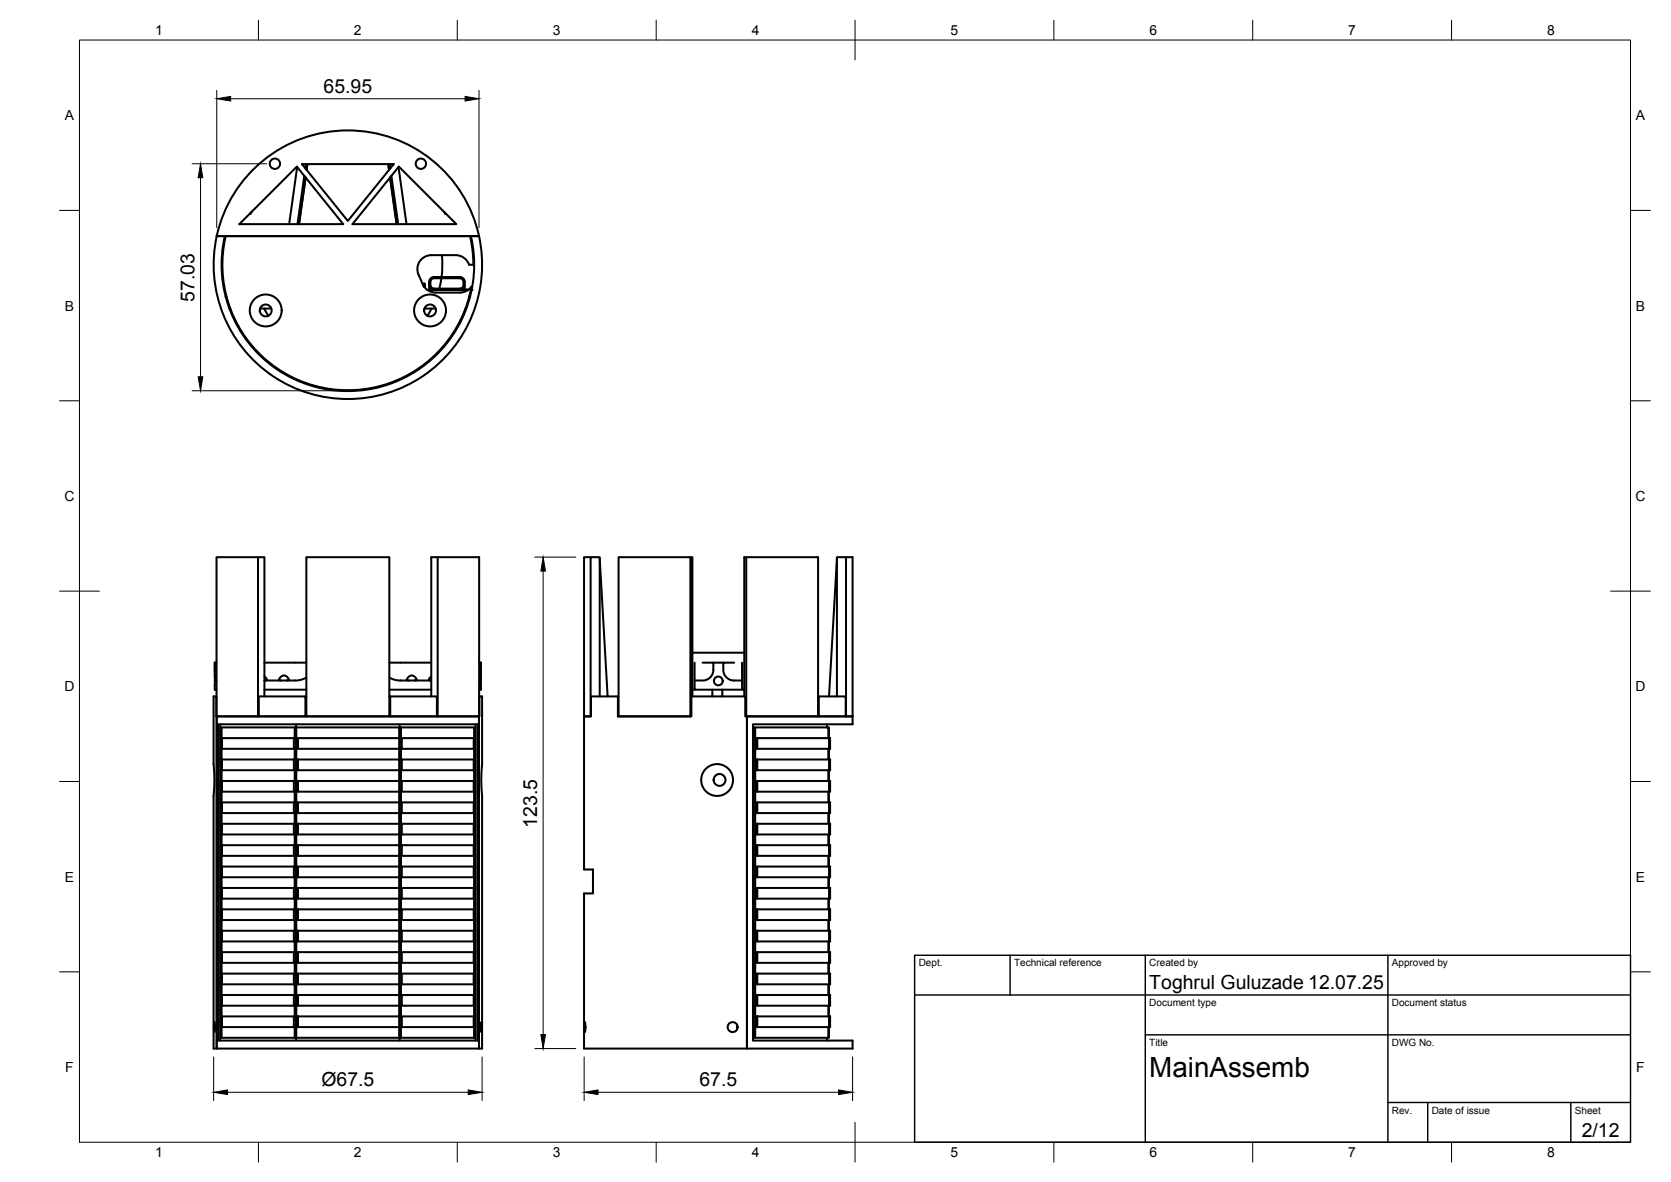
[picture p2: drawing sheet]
<svg xmlns="http://www.w3.org/2000/svg" width="420mm" height="297mm" viewBox="0 0 420 297" stroke-linecap="round" stroke-linejoin="round" font-family="sans-serif">
<!-- layer: Visible -->
<g fill="none" stroke="#000" stroke-width=".51">
<path d="M54.5 59.3h65.9M54.5 59.3a33.8 33.8 0 0 1 33-26.5 33.8 33.8 0 0 1 32.9 26.5M56.5 59.3a31.8 31.8 0 0 0 31 39 31.8 31.8 0 0 0 30.9-39M56.8 59.3a31.6 31.6 0 0 0 24.3 38.1 31.6 31.6 0 0 0 37.5-25.4l-.8 .8-1.5 .7h-6.8l-1.7-.4a3.5 3.5 0 0 1-1.5-1.7M63.3 53.2l-.3 .5h-.2M74.6 41.9l11.7 14.4h-26.1zM74.7 42l-2 14.3M75.9 41.2h23.1l-11.5 14.3zM76.5 44.2l-1.7 12.1M76.8 44.6l-1.6 11.7M76.9 41.2l-.1 1.1M77.3 41.2l-.2 1.5"/>
<path d="M97.9 42.7l-.3-1.5 .2 1.5M98 41.2l.1 1.1M98.1 44.6l1.6 11.7M98.1 44.6l1.7 11.7M98.4 44.2l1.7 12.1M100.2 42l2 14.3M100.3 41.9l14.4 14.4h-26.1zM111.7 53.2l.2 .5h.2M118.2 59.3l.7 4 .1 3.2h-1.1a3.5 3.5 0 0 0-3.3-2.4h-6.2a3.5 3.5 0 0 0-3.2 4.9l1.1 2.4M120.4 59.3a33.8 33.8 0 0 1-32.9 41 33.8 33.8 0 0 1-33-41M56.7 74.5h.2M57.7 77.5h.2"/>
<path d="M57.7 77.7h.2M65.4 77.5h2.8M66.4 77.5l1.1 1.9M106.2 71.3h.5v.4M106.3 71.4h.4M106.4 71.5h.1M106.5 71.8h.2M106.5 71.4h.2M106.5 71.6h.1M106.5 71.4l-.2 .2M106.5 71.4l-.1 .3h.3M106.5 71.4h.1"/>
<path d="M106.6 71.9h.1M106.6 72h.1M106.6 72l.2 .2M106.7 72h.1M106.7 77.5h2.8M106.7 71.7v.1M106.7 71.5h.1M106.7 71.4v.3M106.7 71.4h.1M106.7 71.8h.1M106.7 71.7h.1M107.5 72.9h10.2"/>
<path d="M107.9 71.6a1.26 1.26 0 0 0 1.3 1.2M107.9 72.8l-.1 .1M108.2 72.8h.6M108.2 70.9v.7M108.2 72.4v.5M108.2 71.6a.94 .94 0 0 0 1 .9M108.5 77.5l-1 1.9M109.2 69.9h6.4a1.35 1.35 0 0 1 1 1.3 1.35 1.35 0 0 1-1 1.3h-6.4M109.2 69.8h6.4a1.49 1.49 0 0 1 1.1 1.4 1.49 1.49 0 0 1-1.1 1.5h-6.4M109.2 69.6h6.4M109.2 69.6a1.26 1.26 0 0 0-1.3 1.3v2M109.2 69.8a1.49 1.49 0 0 0-1.2 1.4 1.49 1.49 0 0 0 1.2 1.5"/>
<path d="M109.2 69.9a.94 .94 0 0 0-1 1M109.8 72.8v.1M110.4 72.8v.1M111 69.9l-.5 2.6M111.1 64.1l.1 2.8-.2 2.7M115.6 69.6a1.44 1.44 0 0 1 1.2 2v1.3M116.5 72.8l-.2 .1M116.5 72.4v.5M116.8 72.8l.2 .1M116.9 71.6a1.26 1.26 0 0 1-1.3 1.2M117 77.7h.2M117 72.8h.8"/>
<path d="M117 77.5h.2M118 74.5h.2M118.4 72.9h.2M59.2 80.5l-.1 .3M79.9 97.2l.3 .2M87.5 98.1v.1M89.1 98.1l-1.6 .1-1.6-.1M95.1 97.2l-.3 .2M115.7 80.5l.1 .3M64.9 140h-10.5v40h10.5v-40h1.6v35M77 140h20.9v40h-20.9zM110 140v40h10.5v-40h-12.1v35"/>
<path d="M148.5 140h-1.6v40M150.8 140.3l2 34.7M173.6 140h-18.1v40h18.1v-40h.5v35M187.6 140v40h18.1v-40h-18.6v35M210.4 140.3l-2 34.7M212.7 140v40h1.7h-26.6v83.5h26.6v-2h-25.1v-79.5h25.1v-42h-4v35M53.7 175h.7l.1 5v83.5h-.8v-63.6l.2-3.4-.2-4.3zM54 168.3l.1 2.3 .1 .4h.2M54.4 175h.1M54.4 166.5h-.4v3.5v3.3h.4M65.1 175h11.7v5h-11.7zM66.5 170l.5 .5a.34 .34 0 0 1 0 .5 .34 .34 0 0 1-.5 0h8.1l1.3-.2 1.1-.5"/>
<path d="M66.5 166.5h10.5M66.5 173.3h10.5M70.7 171l-.5-.1v-.3l.5-.5 .5-.4 .7 .2 .6 .6 .1 .4-.5 .1M76.8 175h.2M97.9 175h.2v5h11.8v-5h-11.8M97.9 170.3l1.1 .5 1.3 .2h8.1M97.9 166.5h10.5M97.9 173.3h10.5M102.8 171l-.5-.1v-.3l.5-.5 .6-.4 .7 .2 .6 .6 .1 .4-.6 .1M108.4 170l-.5 .5a.34 .34 0 0 0 0 .5 .34 .34 0 0 0 .5 0M120.5 166.5h.4v6.8h-.4M120.5 175h.1"/>
<path d="M120.5 175h.7v17.2l-.2 3.4 .2 4.3v63.6h-.8zM120.9 166.5l-.1 4.1-.1 .4h-.2M150.8 175v-35h-2.3v40h-1.6M155.4 175h-6.8v5h-1.7M155.5 175h-.1v5h18.4v-5h13.6v5h.4v83.5h-40.9v-39h2.2v-6h-2.2v-38.5M174.1 164h13M174.1 173.3h.5M174.6 166.5v4.5M174.6 171v2.3h12v-2.3M176.7 166.5h2.7v1.8a2.71 2.71 0 0 1-2.7 2.7h-2.1M179.1 173.3v1.7M179.4 166.5h2.5"/>
<path d="M181.6 173.3v1.7M184.6 166.5h-2.7v1.8a2.71 2.71 0 0 0 2.7 2.7h2v-4.5M186.6 173.3h.5M205.7 175h.2v5h6.7v-5h-6.7M54.5 180h65.9v83.5h-65.9zM54.8 182h65.3v79.5h-65.3zM55.4 182v79.5M55.6 185.5h.2v2.7h-.2zM55.6 190.9h.2v2.7h-.2zM55.6 196.3h.2v2.7h-.2zM55.7 188.2v2.7M55.7 193.6v2.7"/>
<path d="M55.7 199v2.6M55.8 193.6h18.3v2.7h-18.3M55.8 190.9h18.1v2.7M55.8 188.2h18.3v2.7h-.2M55.8 185.5h18.1v2.7M55.8 199h18.1M73.9 196.3l.2 5.3h-18.3M74.1 182.8v2.7h-.2M74.4 182.8h-18.7v2.7M74.4 182v79.5M74.5 185.5h.4v2.7h-.4zM74.5 190.9h.4v2.7h-.4z"/>
<path d="M74.5 196.3h.4v2.7h-.4zM74.5 185.5v-2.7h26v2.7M74.5 188.2v2.7M74.5 193.6v2.7M74.5 199v2.6M74.9 190.9h25.6v2.7h-25.6M74.9 185.5h25.6v2.7h-25.6M74.9 199h25.6M74.9 196.3h25.6M100.5 193.6v13.4M100.5 182v79.5M100.8 182.8v2.7h.2"/>
<path d="M101 196.3l-.2 5.3h18.3M101 199h18.1M119.1 185.5h.2v2.7h-.2zM119.1 190.9h.2v2.7h-.2zM119.1 196.3h.2v2.7h-.2zM119.1 193.6h-18.3v2.7h18.3M119.1 190.9h-18.1v2.7M119.1 188.2h-18.3v2.7h.2M119.1 185.5h-18.1v2.7M119.2 185.5v-2.7h-18.7v78h.3v-2.7h18.3M119.2 188.2v2.7M119.2 193.6v2.7"/>
<path d="M119.2 199v2.6M119.6 182v79.5M189.9 182.8h18.4v2.7M189.9 196.3h.1M189.9 193.6h.1M189.9 193.6v2.7M189.9 185.5h.5v2.7h-.5zM189.9 190.9h.5v2.7h-.5zM189.9 196.3h.5v2.7h-.5zM189.9 199v2.6M189.9 188.2v2.7M189.9 185.5v-2.7h-.4v78h.4v-2.7"/>
<path d="M190.4 190.9h18.1v2.7h-18.1M190.4 185.5h18.1v2.7h-18.1M190.4 199h18.1M190.4 196.3h18.1v2.7M207.9 182v.8M208.3 182.8h.1v2.7M208.3 188.2v2.7M208.3 193.6v2.7M208.3 199v2.6M208.4 188.2v2.7M208.4 193.6v2.7M208.4 199v2.6"/>
<path d="M208.5 185.5h.2v2.7h-.2zM208.5 190.9h.2v2.7h-.2zM208.5 196.3h.2v2.7h-.2zM55.6 201.6h.2v2.7h-.2zM55.6 207h.2v2.7h-.2zM55.6 212.4h.2v2.7h-.2zM55.6 217.8h.2v2.7h-.2zM55.7 204.3v2.7M55.7 209.7v2.7M55.7 215.1v2.7M55.8 215.1h18.3v2.7h-18.3M55.8 212.4h18.1v2.7"/>
<path d="M55.8 209.7h18.3v2.7h-.2M55.8 207h18.1v2.7M55.8 204.3h18.1M73.9 217.8l.2 5.3h-18.3M73.9 201.6v2.7h.2v2.7h-.2M74.5 201.6h.4v2.7h-.4zM74.5 207h.4v2.7h-.4zM74.5 212.4h.4v2.7h-.4zM74.5 217.8h.4v2.7h-.4zM74.5 204.3v2.7M74.5 209.7v2.7M74.5 215.1v2.7"/>
<path d="M74.9 212.4h25.6v2.7h-25.6M74.9 207h25.6v2.7h-25.6M74.9 204.3h25.6M74.9 217.8h25.6M74.9 201.6h25.6M100.5 215.1v13.4M101 217.8l-.2 5.3h18.3M101 201.6v2.7h-.2v2.7h.2M101 204.3h18.1M119.1 201.6h.2v2.7h-.2zM119.1 207h.2v2.7h-.2zM119.1 212.4h.2v2.7h-.2z"/>
<path d="M119.1 217.8h.2v2.7h-.2zM119.1 215.1h-18.3v2.7h18.3M119.1 212.4h-18.1v2.7M119.1 209.7h-18.3v2.7h.2M119.1 207h-18.1v2.7M119.2 204.3v2.7M119.2 209.7v2.7M119.2 215.1v2.7M189.9 209.7v2.7M189.9 217.8h.1M189.9 201.6h.1M189.9 215.1h.1"/>
<path d="M189.9 209.7h.1M189.9 215.1v2.7M189.9 201.6h.5v2.7h-.5zM189.9 207h.5v2.7h-.5zM189.9 212.4h.5v2.7h-.5zM189.9 217.8h.5v2.7h-.5zM189.9 204.3v2.7M190.4 212.4h18.1v2.7h-18.1M190.4 207h18.1v2.7h-18.1M190.4 204.3h18.1M190.4 217.8h18.1v2.7M190.4 201.6h18.1v2.7"/>
<path d="M208.3 204.3v2.7M208.3 209.7v2.7M208.3 215.1v2.7M208.4 204.3v2.7M208.4 209.7v2.7M208.4 215.1v2.7M208.5 201.6h.2v2.7h-.2zM208.5 207h.2v2.7h-.2zM208.5 212.4h.2v2.7h-.2zM208.5 217.8h.2v2.7h-.2zM55.6 223.1h.2v2.7h-.2zM55.6 228.5h.2v2.7h-.2z"/>
<path d="M55.6 233.9h.2v2.7h-.2zM55.6 239.3h.2v2.7h-.2zM55.7 220.5v2.6M55.7 225.8v2.7M55.7 231.2v2.7M55.7 236.6v2.7M55.8 236.6h18.3v2.7h-18.3M55.8 233.9h18.1v2.7M55.8 231.2h18.3v2.7h-.2M55.8 228.5h18.1v2.7M55.8 220.5h18.1M55.8 225.8h18.1"/>
<path d="M73.9 239.3l.2 5.4h-18.3M73.9 223.1v2.7h.2v2.7h-.2M74.5 223.1h.4v2.7h-.4zM74.5 228.5h.4v2.7h-.4zM74.5 233.9h.4v2.7h-.4zM74.5 239.3h.4v2.7h-.4zM74.5 220.5v2.6M74.5 225.8v2.7M74.5 231.2v2.7M74.5 236.6v2.7M74.9 233.9h25.6v2.7h-25.6M74.9 228.5h25.6v2.7h-25.6"/>
<path d="M74.9 220.5h25.6M74.9 225.8h25.6M74.9 239.3h25.6M74.9 223.1h25.6M100.5 236.6v13.4M101 239.3l-.2 5.4h18.3M101 223.1v2.7h-.2v2.7h.2M101 220.5h18.1M101 225.8h18.1M119.1 223.1h.2v2.7h-.2zM119.1 228.5h.2v2.7h-.2zM119.1 233.9h.2v2.7h-.2z"/>
<path d="M119.1 239.3h.2v2.7h-.2zM119.1 236.6h-18.3v2.7h18.3M119.1 233.9h-18.1v2.7M119.1 231.2h-18.3v2.7h.2M119.1 228.5h-18.1v2.7M119.2 220.5v2.6M119.2 225.8v2.7M119.2 231.2v2.7M119.2 236.6v2.7M189.9 231.2v2.7M189.9 239.3h.1M189.9 223.1h.1"/>
<path d="M189.9 236.6h.1M189.9 231.2h.1M189.9 236.6v2.7M189.9 223.1h.5v2.7h-.5zM189.9 228.5h.5v2.7h-.5zM189.9 233.9h.5v2.7h-.5zM189.9 239.3h.5v2.7h-.5zM189.9 225.8v2.7M189.9 220.5v2.6M190.4 233.9h18.1v2.7h-18.1M190.4 228.5h18.1v2.7h-18.1M190.4 220.5h18.1"/>
<path d="M190.4 225.8h18.1M190.4 239.3h18.1v2.7M190.4 223.1h18.1v2.7M208.3 220.5v2.6M208.3 225.8v2.7M208.3 231.2v2.7M208.3 236.6v2.7M208.4 220.5v2.6M208.4 225.8v2.7M208.4 231.2v2.7M208.4 236.6v2.7M208.5 223.1h.2v2.7h-.2z"/>
<path d="M208.5 228.5h.2v2.7h-.2zM208.5 233.9h.2v2.7h-.2zM208.5 239.3h.2v2.7h-.2zM53.8 256.9l.3 1-.2 1.5zM55.6 244.7h.2v2.7h-.2zM55.6 250h.2v2.7h-.2zM55.6 255.4h.2v2.7h-.2zM55.7 258.1v2.7h18.4M55.7 242v2.7M55.7 247.4v2.6M55.7 252.7v2.7M55.8 258.1h18.3v2.7h.3"/>
<path d="M55.8 255.4h18.1v2.7M55.8 252.7h18.3v2.7h-.2M55.8 250h18.1v2.7M55.8 242h18.1M55.8 247.4h18.1M73.9 244.7v2.7h.2v2.6h-.2M74.5 244.7h.4v2.7h-.4zM74.5 250h.4v2.7h-.4zM74.5 255.4h.4v2.7h-.4zM74.5 258.1v2.7h26v-2.7M74.5 242v2.7M74.5 247.4v2.6"/>
<path d="M74.5 252.7v2.7M74.9 255.4h25.6v2.7h-25.6M74.9 250h25.6v2.7h-25.6M74.9 242h25.6M74.9 247.4h25.6M74.9 244.7h25.6M101 244.7v2.7h-.2v2.6h.2M101 242h18.1M101 247.4h18.1M119.1 244.7h.2v2.7h-.2zM119.1 250h.2v2.7h-.2zM119.1 255.4h.2v2.7h-.2z"/>
<path d="M119.1 255.4h-18.1v2.7M119.1 252.7h-18.3v2.7h.2M119.1 250h-18.1v2.7M119.2 242v2.7M119.2 247.4v2.6M119.2 252.7v2.7M119.2 258.1v2.7h-18.4M121 256.9v2.5l-.1-1.1zM147 256.9l.2 1-.1 1.5zM185.3 257.5v1.2M189.9 252.7v2.7M189.9 244.7h.1"/>
<path d="M189.9 258.1h.1M189.9 252.7h.1M189.9 244.7h.5v2.7h-.5zM189.9 250h.5v2.7h-.5zM189.9 255.4h.5v2.7h-.5zM189.9 247.4v2.6M189.9 242v2.7M190.4 255.4h18.1v2.7h-18.1M190.4 250h18.1v2.7h-18.1M190.4 242h18.1M190.4 247.4h18.1M190.4 244.7h18.1v2.7"/>
<path d="M208.3 258.1v2.7h-18.4M208.3 242v2.7M208.3 247.4v2.6M208.3 252.7v2.7M208.4 258.1v2.7h-.1M208.4 242v2.7M208.4 247.4v2.6M208.4 252.7v2.7M208.5 244.7h.2v2.7h-.2zM208.5 250h.2v2.7h-.2zM208.5 255.4h.2v2.7h-.2zM207.9 260.8v.7"/>
<circle cx="69.1" cy="41.1" r="1.3"/>
<circle cx="105.8" cy="41.1" r="1.3"/>
<circle cx="66.8" cy="78" r="4"/>
<circle cx="66.8" cy="78" r="1.49"/>
<circle cx="108.1" cy="78" r="4"/>
<circle cx="108.1" cy="78" r="1.49"/>
<circle cx="180.6" cy="171.1" r="1.1"/>
<circle cx="180.3" cy="196" r="4"/>
<circle cx="180.9" cy="196" r="1.49"/>
<circle cx="184.2" cy="258.1" r="1.25"/>
</g>
<g fill="#000">
<circle cx="118.6" cy="72.9" r=".25"/>
<circle cx="208.5" cy="199" r=".25"/>
<circle cx="208.5" cy="190.9" r=".25"/>
<circle cx="208.5" cy="188.2" r=".25"/>
<circle cx="208.5" cy="196.3" r=".25"/>
<circle cx="208.5" cy="193.6" r=".25"/>
<circle cx="208.5" cy="185.5" r=".25"/>
<circle cx="208.5" cy="201.6" r=".25"/>
<circle cx="208.5" cy="212.4" r=".25"/>
<circle cx="208.5" cy="217.8" r=".25"/>
<circle cx="208.5" cy="209.7" r=".25"/>
<circle cx="208.5" cy="207" r=".25"/>
<circle cx="208.5" cy="204.3" r=".25"/>
<circle cx="208.5" cy="215.1" r=".25"/>
<circle cx="208.5" cy="239.3" r=".25"/>
<circle cx="208.5" cy="223.1" r=".25"/>
<circle cx="208.5" cy="233.9" r=".25"/>
<circle cx="208.5" cy="236.6" r=".25"/>
<circle cx="208.5" cy="228.5" r=".25"/>
<circle cx="208.5" cy="225.8" r=".25"/>
<circle cx="208.5" cy="220.5" r=".25"/>
<circle cx="208.5" cy="231.2" r=".25"/>
<circle cx="208.5" cy="252.7" r=".25"/>
<circle cx="208.5" cy="255.4" r=".25"/>
<circle cx="208.5" cy="258.1" r=".25"/>
<circle cx="208.5" cy="242" r=".25"/>
<circle cx="208.5" cy="244.7" r=".25"/>
<circle cx="208.5" cy="250" r=".25"/>
<circle cx="208.5" cy="247.4" r=".25"/>
</g>
<!-- layer: BORDER -->
<g fill="none" stroke="#000" stroke-width=".25">
<path d="M20 10.1h390v276.9h-390zM65 5.1v5M115 5.1v5M165 5.1v5M215 5.1v10M265 5.1v5M315 5.1v5M365 5.1v5M15 52.9h5M410 52.9h5M15 100.7h5M410 100.7h5"/>
<path d="M15 148.6h10M405 148.6h10M15 196.4h5M410 196.4h5M15 244.2h5M410 244.2h5M65 287v5M115 287v5M165 287v5M215 282.1v9.9M265 287v5M315 287v5"/>
<path d="M365 287v5"/>
</g>
<!-- layer: TITLEBLOCK -->
<path d="M230 240.1h180v46.9h-180zM230 250h180M254 240.1v9.9M288 240.1v46.9M349 240.1v46.9M288 260.1h122M349 277.1h61M359 277.1v9.9M395 277.1v9.9" fill="none" stroke="#000" stroke-width=".36"/>
<!-- layer: FD_Dimensions -->
<g fill="none" stroke="#000" stroke-width=".25">
<path d="M54.5 22.7v34.5M58 24.8h58.9M120.4 22.7v34.5M48.3 41.2h18.7M50.4 44.7v50M48.3 98.2h37.1M134.5 140h10.3M136.6 143.5v116.5M53.7 265.6v11M57.2 274.5h60.5M121.2 265.6v11M134.5 263.5h10.3"/>
<path d="M146.9 265.6v11M150.4 274.5h60.5M214.4 265.6v11"/>
</g>
<path d="M54.5 24.8l3.5-.6v1.2zM116.9 24.2l3.5 .6-3.5 .6zM50.4 41.2l.6 3.5h-1.2zM49.8 94.7h1.2l-.6 3.5zM136.6 140l.6 3.5h-1.2zM136 260h1.2l-.6 3.5zM53.7 274.5l3.5-.6v1.2zM117.7 273.9l3.5 .6-3.5 .6zM146.9 274.5l3.5-.6v1.2zM210.9 273.9l3.5 .6-3.5 .6z" fill="#000" stroke="#000" stroke-width=".25"/>
<text font-size="7" x="289" y="270.6">MainAssemb</text>
<g font-size="4.9">
<text x="81.4" y="23.4">65.95</text>
<text x="48.9" y="75.8" transform="rotate(-90 48.9 75.8)">57.03</text>
<text x="135.1" y="208" transform="rotate(-90 135.1 208)">123.5</text>
<text x="289" y="248.5">Toghrul Guluzade 12.07.25</text>
<text x="80.8" y="273">Ø67.5</text>
<text x="175.9" y="273">67.5</text>
<text x="397.7" y="285.7">2/12</text>
</g>
<g font-size="3.5">
<text x="39" y="8.8">1</text>
<text x="89" y="8.8">2</text>
<text x="139" y="8.8">3</text>
<text x="189" y="8.8">4</text>
<text x="239" y="8.8">5</text>
<text x="289" y="8.8">6</text>
<text x="339" y="8.8">7</text>
<text x="389" y="8.8">8</text>
<text x="16.3" y="30.2">A</text>
<text x="411.3" y="30.2">A</text>
<text x="16.3" y="78">B</text>
<text x="411.3" y="78">B</text>
<text x="16.2" y="125.9">C</text>
<text x="411.2" y="125.9">C</text>
<text x="16.2" y="173.7">D</text>
<text x="411.2" y="173.7">D</text>
<text x="16.3" y="221.6">E</text>
<text x="411.3" y="221.6">E</text>
<text x="16.4" y="269.4">F</text>
<text x="411.4" y="269.4">F</text>
<text x="39" y="290.8">1</text>
<text x="89" y="290.8">2</text>
<text x="139" y="290.8">3</text>
<text x="189" y="290.8">4</text>
<text x="239" y="290.8">5</text>
<text x="289" y="290.8">6</text>
<text x="339" y="290.8">7</text>
<text x="389" y="290.8">8</text>
</g>
<g font-size="2.5">
<text x="231" y="242.9">Dept.</text>
<text x="255" y="242.9">Technical reference</text>
<text x="289" y="242.9">Created by</text>
<text x="350" y="242.9">Approved by</text>
<text x="289" y="252.8">Document type</text>
<text x="350" y="252.8">Document status</text>
<text x="289" y="262.9">Title</text>
<text x="350" y="262.9">DWG No.</text>
<text x="350" y="279.9">Rev.</text>
<text x="360" y="279.9">Date of issue</text>
<text x="396" y="279.9">Sheet</text>
</g>
</svg>
